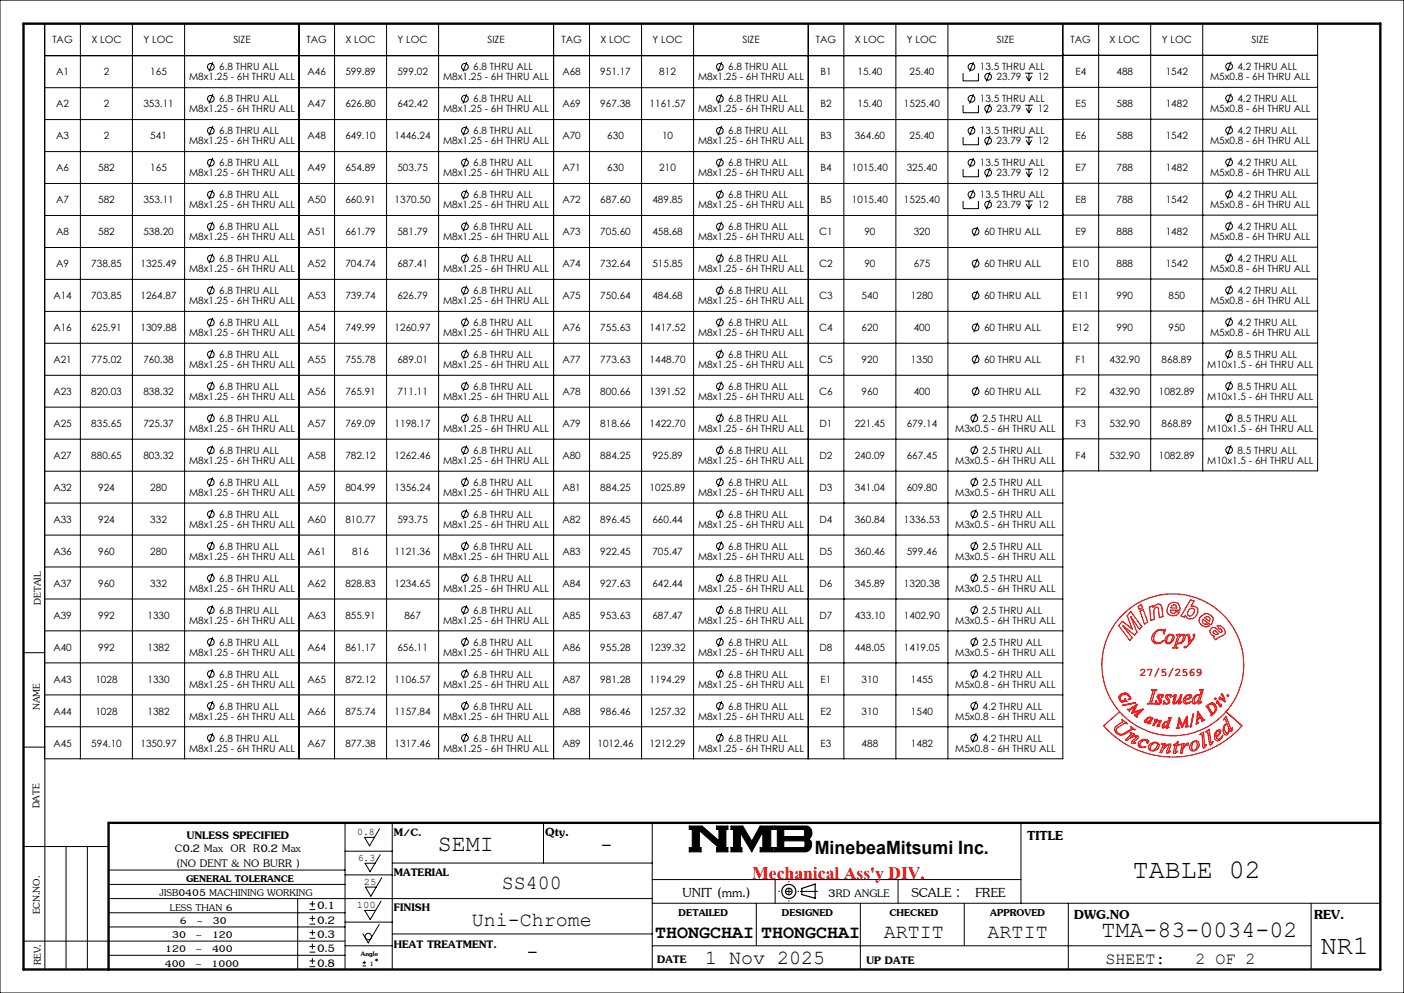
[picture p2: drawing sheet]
<svg xmlns="http://www.w3.org/2000/svg" width="297mm" height="210mm" viewBox="0 0 297 210" stroke-linecap="round" stroke-linejoin="round" font-family="sans-serif">
<g fill="none" stroke="#000" stroke-width=".21">
<path d="M0 0h297v210h-297zM9.4 11.8h215.4M9.4 18.5h215.4M9.5 5v200M17 5v155.5M28 5v155.5M39.1 5v155.5M45 13.1l-.8 2M45 19.9l-.8 2M63.2 5v155.5M63.3 5v155.5M70.8 5v155.5"/>
<path d="M81.8 5v155.5M92.8 5v155.5M98.7 13.1l-.8 2M98.7 19.9l-.8 2M117.1 5v155.5M124.7 5v155.5M135.7 5v155.5M146.7 5v155.5M152.7 13.1l-.8 2M152.7 19.9l-.8 2M170.9 5v155.5M171 5v155.5"/>
<path d="M178.5 5v155.5M189.5 5v155.5M200.5 5v155.5M203.7 15.5v1.6h3.3v-1.6M205.9 13.1l-.8 2M205.9 19.9l-.8 2M209.4 15.2l-.8 2M216.9 15.5h1.6M217.1 16.1l.6 1M217.7 15.5v1.6M218.3 16.1l-.6 1M224.8 5h-215.4v155.5h215.4v-155.5h53.9v94.6h-53.9"/>
<path d="M224.8 11.7h53.9M224.8 18.5h53.9M232.4 5v94.6M243.4 5v94.6M254.4 5v94.6M260.4 13l-.8 2.1M260.4 19.8l-.8 2M9.4 25.3h215.4M9.4 32.1h215.4M9.4 38.8h215.4M45 26.6l-.8 2M45 33.4l-.8 2"/>
<path d="M98.7 26.6l-.8 2M98.7 33.4l-.8 2M152.7 26.6l-.8 2M152.7 33.4l-.8 2M203.7 22.3v1.5h3.3v-1.5M203.7 29v1.6h3.3v-1.6M203.7 35.8v1.6h3.3v-1.6M205.9 26.6l-.8 2M205.9 33.4l-.8 2M209.4 22l-.8 2M209.4 28.7l-.8 2.1M209.4 35.5l-.8 2"/>
<path d="M216.9 22.3h1.6M216.9 29h1.6M216.9 35.8h1.6M217.1 22.9l.6 .9M217.1 29.7l.6 .9M217.1 36.4l.6 1M217.7 22.3v1.5M217.7 29v1.6M217.7 35.8v1.6M218.3 22.9l-.6 .9M218.3 29.7l-.6 .9M218.3 36.4l-.6 1"/>
<path d="M224.8 25.2h53.9M224.8 32h53.9M224.8 38.8h53.9M260.4 26.6l-.8 2M260.4 33.3l-.8 2M9.4 45.6h215.4M9.4 52.3h215.4M9.4 59.1h215.4M45 40.1l-.8 2M45 46.9l-.8 2M45 53.6l-.8 2.1M98.7 40.1l-.8 2"/>
<path d="M98.7 46.9l-.8 2M98.7 53.6l-.8 2.1M152.7 40.1l-.8 2M152.7 46.9l-.8 2M152.7 53.6l-.8 2.1M203.7 42.5v1.6h3.3v-1.6M205.9 40.1l-.8 2M206.8 48l-.8 2M206.8 54.7l-.8 2.1M209.4 42.3l-.8 2M216.9 42.5h1.6M217.1 43.2l.6 .9"/>
<path d="M217.7 42.5v1.6M218.3 43.2l-.6 .9M224.8 45.5h53.9M224.8 52.3h53.9M224.8 59h53.9M260.4 40.1l-.8 2M260.4 46.8l-.8 2.1M260.4 53.6l-.8 2M9.4 65.9h215.4M9.4 72.6h215.4M9.4 79.4h215.4M45 60.4l-.8 2"/>
<path d="M45 67.2l-.8 2M45 73.9l-.8 2M98.7 60.4l-.8 2M98.7 67.2l-.8 2M98.7 73.9l-.8 2M152.7 60.4l-.8 2M152.7 67.2l-.8 2M152.7 73.9l-.8 2M206.8 61.5l-.8 2M206.8 68.3l-.8 2M206.8 75l-.8 2M224.8 65.8h53.9"/>
<path d="M224.8 72.6h53.9M224.8 79.3h53.9M260.4 60.4l-.8 2M260.4 67.1l-.8 2M260.4 73.9l-.8 2M9.4 86.1h215.4M9.4 92.9h215.4M9.4 99.7h215.4M45 80.7l-.8 2M45 87.4l-.8 2.1M45 94.2l-.8 2M98.7 80.7l-.8 2"/>
<path d="M98.7 87.4l-.8 2.1M98.7 94.2l-.8 2M152.7 80.7l-.8 2M152.7 87.4l-.8 2.1M152.7 94.2l-.8 2M206.5 87.4l-.8 2.1M206.5 94.2l-.8 2M206.8 81.8l-.8 2M224.8 86.1h53.9M224.8 92.8h53.9M260.4 80.6l-.8 2M260.4 87.4l-.8 2"/>
<path d="M260.4 94.1l-.8 2.1M9.4 106.4h215.4M9.4 113.2h215.4M9.4 119.9h215.4M45 101l-.8 2M45 107.7l-.8 2M45 114.5l-.8 2M98.7 101l-.8 2M98.7 107.7l-.8 2M98.7 114.5l-.8 2M152.7 101l-.8 2M152.7 107.7l-.8 2"/>
<path d="M152.7 114.5l-.8 2M206.5 101l-.8 2M206.5 107.7l-.8 2M206.5 114.5l-.8 2M5 138h4.5M9.4 126.7h215.4M9.4 133.4h215.4M45 121.2l-.8 2.1M45 128l-.8 2M45 134.8l-.8 2M98.7 121.2l-.8 2.1M98.7 128l-.8 2"/>
<path d="M98.7 134.8l-.8 2M152.7 121.2l-.8 2.1M152.7 128l-.8 2M152.7 134.8l-.8 2M206.5 121.2l-.8 2.1M206.5 128l-.8 2M206.5 134.8l-.8 2M5 158h4.5M9.4 140.2h215.4M9.4 147h215.4M9.4 153.7h215.4M45 141.5l-.8 2"/>
<path d="M45 148.3l-.8 2M45 155l-.8 2M98.7 141.5l-.8 2M98.7 148.3l-.8 2M98.7 155l-.8 2M152.7 141.5l-.8 2M152.7 148.3l-.8 2M152.7 155l-.8 2M206.5 141.5l-.8 2M206.5 148.3l-.8 2M206.5 155l-.8 2M5 179h18"/>
<path d="M14 179v26M18.5 179v26M73 174v31M80.3 175.3l-2.1 3.6-1.1-1.8h2.1M83 174v31M115 174v8.5M138 174v31M145.8 174.7h2.7l3.6 3.1v-2.4h-.5v-.7h2.4v.7h-.4v3.8h.4v1h-2.4v-.9h.4l-4-3.6v3.6h.3v.9h-2.5v-.9h.6v-3.9h-.6zM154.6 174.7h2.5l1.9 3.2 1.8-3.2h2.7v.7h-.4v3.8h.4v1h-2.7v-1h.6v-3.3l-2.4 4.3-2.4-4.1v3.2h.4v.9h-2.4v-1h.6v-3.8h-.6zM163.8 174.7h6.6a1.46 1.46 0 0 1 1.3 1.2 1.46 1.46 0 0 1-.7 1.5 1.47 1.47 0 0 1 .7 1.5 1.47 1.47 0 0 1-1.1 1.2l-6.8 .1v-1h.6v-3.8h-.6zM165.8 175.4h4.1l.3 .3v1l-.3 .2h-4.1zM165.8 177.8l4.3 .1 .2 .2v.9l-.3 .2h-4.2z"/>
<path d="M216 174v17M5 199h68M22.9 184h50.1M23 190h115M23 196h50M23 193h50M23 187h50M63 190v15M65.5 192.4h1.2M65.5 191.2h1.2M65.5 195.4h1.2M65.5 194.2h1.2"/>
<path d="M65.5 198.4h1.2M65.5 197.2h1.2M66.1 190.6v1.2M66.1 193.6v1.2M66.1 196.6v1.2M66.1 199.6v1.2M73 195h10M73 185h10M73 180h10M80.2 195.5l-2.3 3.9-1.1-1.9M80.4 180.8l-2.1 3.6-1.1-1.8h2.1M80.6 190.6l-2.3 3.9-1.1-2h2.2"/>
<path d="M80.8 185.6l-2.3 3.9-1.2-1.9h2.3M83 197.5h55M83 182.5h55M138 186h78M138 191h154M160 191v9M164 186v5M182 191v14M190 186v5M204 191v9M226 191v14M277.4 191v14"/>
<path d="M23 202h50M65.5 201.4h1.2M65.5 200.2h1.2M65.5 204.4h1.2M65.5 203.2h1.2M66.1 202.6v1.2M73 200h10M76.7 204.3h.7M76.7 203.6h.7M77 203.2v.7M138 200h139.4"/>
<circle cx="44.6" cy="14.1" r=".71"/>
<circle cx="98.4" cy="14.1" r=".71"/>
<circle cx="152.3" cy="14.1" r=".71"/>
<circle cx="205.5" cy="14.1" r=".7"/>
<circle cx="209" cy="16.3" r=".71"/>
<circle cx="260" cy="14.1" r=".71"/>
<circle cx="44.6" cy="27.6" r=".71"/>
<circle cx="44.6" cy="20.9" r=".71"/>
<circle cx="44.6" cy="34.4" r=".71"/>
<circle cx="98.4" cy="27.6" r=".71"/>
<circle cx="98.4" cy="20.9" r=".71"/>
<circle cx="98.4" cy="34.4" r=".71"/>
<circle cx="152.3" cy="27.6" r=".71"/>
<circle cx="152.3" cy="20.9" r=".71"/>
<circle cx="152.3" cy="34.4" r=".71"/>
<circle cx="205.5" cy="27.6" r=".7"/>
<circle cx="205.5" cy="20.9" r=".7"/>
<circle cx="205.5" cy="34.4" r=".7"/>
<circle cx="209" cy="29.8" r=".71"/>
<circle cx="209" cy="23" r=".71"/>
<circle cx="209" cy="36.5" r=".71"/>
<circle cx="260" cy="34.3" r=".71"/>
<circle cx="260" cy="27.6" r=".71"/>
<circle cx="260" cy="20.8" r=".7"/>
<circle cx="44.6" cy="41.2" r=".71"/>
<circle cx="44.6" cy="54.7" r=".71"/>
<circle cx="44.6" cy="47.9" r=".71"/>
<circle cx="98.4" cy="41.2" r=".71"/>
<circle cx="98.4" cy="54.7" r=".71"/>
<circle cx="98.4" cy="47.9" r=".71"/>
<circle cx="152.3" cy="41.2" r=".71"/>
<circle cx="152.3" cy="54.7" r=".71"/>
<circle cx="152.3" cy="47.9" r=".71"/>
<circle cx="205.5" cy="41.1" r=".7"/>
<circle cx="206.4" cy="55.7" r=".71"/>
<circle cx="206.4" cy="49" r=".71"/>
<circle cx="209" cy="43.3" r=".71"/>
<circle cx="260" cy="54.6" r=".71"/>
<circle cx="260" cy="47.9" r=".71"/>
<circle cx="260" cy="41.1" r=".71"/>
<circle cx="44.6" cy="68.2" r=".71"/>
<circle cx="44.6" cy="61.4" r=".71"/>
<circle cx="44.6" cy="75" r=".71"/>
<circle cx="98.4" cy="61.4" r=".71"/>
<circle cx="98.4" cy="68.2" r=".71"/>
<circle cx="98.4" cy="75" r=".71"/>
<circle cx="152.3" cy="68.2" r=".71"/>
<circle cx="152.3" cy="61.4" r=".71"/>
<circle cx="152.3" cy="75" r=".71"/>
<circle cx="206.4" cy="69.2" r=".71"/>
<circle cx="206.4" cy="62.5" r=".71"/>
<circle cx="206.4" cy="76" r=".71"/>
<circle cx="260" cy="74.9" r=".71"/>
<circle cx="260" cy="61.4" r=".71"/>
<circle cx="260" cy="68.1" r=".71"/>
<circle cx="44.6" cy="88.5" r=".71"/>
<circle cx="44.6" cy="81.7" r=".71"/>
<circle cx="44.6" cy="95.2" r=".71"/>
<circle cx="98.4" cy="81.7" r=".71"/>
<circle cx="98.4" cy="88.5" r=".71"/>
<circle cx="98.4" cy="95.2" r=".71"/>
<circle cx="152.3" cy="81.7" r=".71"/>
<circle cx="152.3" cy="88.5" r=".71"/>
<circle cx="152.3" cy="95.2" r=".71"/>
<circle cx="206.1" cy="88.5" r=".71"/>
<circle cx="206.1" cy="95.2" r=".71"/>
<circle cx="206.4" cy="82.8" r=".71"/>
<circle cx="260" cy="88.4" r=".71"/>
<circle cx="260" cy="95.2" r=".71"/>
<circle cx="260" cy="81.7" r=".71"/>
<circle cx="44.6" cy="115.5" r=".71"/>
<circle cx="44.6" cy="108.8" r=".71"/>
<circle cx="44.6" cy="102" r=".71"/>
<circle cx="98.4" cy="115.5" r=".71"/>
<circle cx="98.4" cy="102" r=".71"/>
<circle cx="98.4" cy="108.8" r=".71"/>
<circle cx="152.3" cy="115.5" r=".71"/>
<circle cx="152.3" cy="102" r=".71"/>
<circle cx="152.3" cy="108.8" r=".71"/>
<circle cx="206.1" cy="115.5" r=".71"/>
<circle cx="206.1" cy="108.8" r=".71"/>
<circle cx="206.1" cy="102" r=".71"/>
<circle cx="44.6" cy="129" r=".71"/>
<circle cx="44.6" cy="122.3" r=".71"/>
<circle cx="44.6" cy="135.8" r=".71"/>
<circle cx="98.4" cy="122.3" r=".71"/>
<circle cx="98.4" cy="129" r=".71"/>
<circle cx="98.4" cy="135.8" r=".71"/>
<circle cx="152.3" cy="129" r=".71"/>
<circle cx="152.3" cy="122.3" r=".71"/>
<circle cx="152.3" cy="135.8" r=".71"/>
<circle cx="206.1" cy="122.3" r=".71"/>
<circle cx="206.1" cy="129" r=".71"/>
<circle cx="206.1" cy="135.8" r=".71"/>
<circle cx="44.6" cy="149.3" r=".71"/>
<circle cx="44.6" cy="156.1" r=".71"/>
<circle cx="44.6" cy="142.5" r=".71"/>
<circle cx="98.4" cy="149.3" r=".71"/>
<circle cx="98.4" cy="156.1" r=".71"/>
<circle cx="98.4" cy="142.5" r=".71"/>
<circle cx="152.3" cy="149.3" r=".71"/>
<circle cx="152.3" cy="156.1" r=".71"/>
<circle cx="152.3" cy="142.5" r=".71"/>
<circle cx="206.1" cy="149.3" r=".71"/>
<circle cx="206.1" cy="156.1" r=".71"/>
<circle cx="206.1" cy="142.5" r=".71"/>
<circle cx="77.9" cy="198.1" r=".68"/>
<circle cx="79.7" cy="203" r=".17"/>
</g>
<g fill="none" stroke="#000" stroke-width=".25">
<path d="M169.6 187.9l2.8-.9v3l-2.8-.8z"/>
<circle cx="166.9" cy="188.5" r=".7"/>
<circle cx="166.9" cy="188.5" r="1.48"/>
</g>
<g fill="none" stroke="#f00" stroke-width=".25">
<path d="M239.2 129.4l2.3 3.1-.4 .6-1.9-2.7 1.3 3.3-.5 .6-2.5-2 2 2.6-.5 .6-2.4-3.2 .9-.9 2 1.7-1.1-2.9zM240.8 128.3l.6-.5 .3 .7-.7 .4zM241.2 129.3l.6-.4 1 2.7-.7 .4zM243.2 128.4l.7-.3v.4l.3-.4 .6-.3 .5-.1a2.84 2.84 0 0 1 .7 2.7l-.7 .2-.2-1.6a.45 .45 0 0 0-.1-.5 .45 .45 0 0 0-.5-.1l-.4 .7 .1 1.9-.7 .2zM243.8 134.2a1.91 1.91 0 0 1 2.3-1l.4-.1-.3 .9a.79 .79 0 0 0-.4-.8 .79 .79 0 0 0-1 .2 1.51 1.51 0 0 0-.2 2.5 1.51 1.51 0 0 0 1.6-.5l-.5 .5-.8 .3a1.19 1.19 0 0 1-1.3-1.2zM246.5 133.1h.1M246.8 134.5a.86 .86 0 0 1 .9-.4 .86 .86 0 0 1 .7 .7l-.2 .6-.5 .6-.6 .2-.4-.2a1.07 1.07 0 0 1 .1-1.5zM247.2 127.9l.6-.4 .7-.2 .7 .3 .4 .9v.5h-2l.1 .5 .5 .2h.3l.3-.3 .7 .1-.5 .5-.9 .3-.8-.3-.4-.4-.1-.6zM247.3 134.4l.4-.2 .3 .2a1.36 1.36 0 0 1-.8 1.6l-.4-.1a1.64 1.64 0 0 1 .5-1.5zM247.9 128.2l.5-.3 .3 .1 .2 .6h-1.2zM248.8 134.2l.8-.1-.2 .5 .9-.5a.49 .49 0 0 1 .4 .6 1.31 1.31 0 0 1-1.7 1.4l-.2 .7 .3 .2h-1l.4-.3 .6-2.2v-.2zM249.7 134.4l.4-.1a.6 .6 0 0 1 .2 .8l-.4 .6-.5 .3-.3-.1z"/>
<path d="M250.9 134.3l.6-.2 .3 1.7 .6-.9a.36 .36 0 0 0 0-.6l.2-.2 .1 .1a4.8 4.8 0 0 1-2.1 2.8h-.1v-.3h.2l.2 .1 .6-.6-.2-1.7zM251.5 128.9l.8-.3 .4 .3v.5l-.8 .9h-.4l-.3-.3v-.5zM251.8 126.9l.8 .2-.7 1.1h.9l.6 .5v.9l-.6 1-.6 .3h-.7l-.5-.3-.2-.5-.3 .4-.7-.2zM253.9 130.5l.9-.7h.7l.7 .3 .5 .7-.3 1-.3 .3-1.6-1.1-.2 .4 .2 .5 .3 .1 .5-.1 .5 .5-.7 .2-.9-.3-.5-.7-.1-.6zM254.5 131h.1M254.8 130.7l.4-.3 .6 .1 .2 .3-.1 .5zM256.2 132.9a1.1 1.1 0 0 1 1.7 .6l.3 .3 .4-.3-.4-.5h-.3l-.4-.7 .7 .1 .7 .5 .3 .7a.97 .97 0 0 1-.9 1l-.9 .4-.3 .3-.5-.6 .3-.2-.4-.1-.4-.4-.2-.5zM256.7 133.4l.5 .1 .6 .5-.6 .2-.5-.3-.1-.2zM236.9 150.5a15 15 0 0 1 .8-20.7 15 15 0 0 1 20.8 0 15 15 0 0 1 .9 20.7M236.9 150.5l-3.4 3a19.5 19.5 0 0 0 29.2 0l-3.3-3M236.9 150.5a15 15 0 0 0 22.5 0M237.2 146.7l.9-.2a1.6 1.6 0 0 1 1.2 1.3l-.6 .2 .3-.4-.2-.4-.6-.4-.9 .2-.3 .4v.7l.3 .2 .7-.3v-.2l.4 .5h-.3l-.7 .2-.6-.5-.2-.7z"/>
<path d="M237.3 152.2l1.2 .8h-.7l-1.1 .7a.81 .81 0 0 0-.6 .8 .81 .81 0 0 0 .7 .7 3 3 0 0 0 2.3-.9l.3-.3-.1-.3 .8 .6-.5-.1-1.3 .8a1.49 1.49 0 0 1-1.5 .4 1.49 1.49 0 0 1-1-1.2l.3-.6 1.4-1zM237.4 149.1l2.7-.5 .1 .1zM238.5 150h.4l1.6-1.1-.7 1.7 2.1-.6-1.5 1.4 .1 .3-.5-.4 1.2-1-1.7 .6 .5-1.5-1.1 .8v.2zM239.1 154.9l.8 .3-.7 .7 .3-.1a1.25 1.25 0 0 1 1.3-.1l-.1 .5-1 .8 .6 .1-.4 .2-.6-.1v-.2l1.2-1.2a2.04 2.04 0 0 0-2.1 .8l-.3-.2 1.3-1.2zM240.9 156.9l.3-.2a1.3 1.3 0 0 1 1.8 .1v.2l-.4 .2-.1-.3 .3-.2-.1-.1a1.2 1.2 0 0 0-1.6 1l.4 .4 .9-.1v.1l-1.2 .1-.4-.3-.1-.6zM242.1 152.4l.6-.6 .4-.1 .8 .2-.7 .9v.1l.3 .1-.3 .1-.4-.1 .3-.4-.9 .2-.1-.2zM242.9 152l.2-.2 .4 .1a.9 .9 0 0 1-1.1 .7zM243.3 157.4l.3-.2a.96 .96 0 0 1 1-.2 .96 .96 0 0 1 .6 .8 1.4 1.4 0 0 1-1.7 1l-.4-.2-.2-.6zM243.6 145.9h1.1l-.4 .2-.6 2.2-.1 .4 .4 .1-1.3 .1 .5-.2 .6-2.2 .1-.4zM243.7 157.4l.5-.3h.3l.4 .2a1.43 1.43 0 0 1-1.3 1.4l-.3-.2v-.3zM244.2 152.3l.6-.2-.3 .6 1.1-.4v.2l-.5 1 .3-.1a.36 .36 0 0 1-.6 .2l.6-1.1a1.36 1.36 0 0 0-1.3 .9h-.3l.7-1.1zM244.4 148.9h.1"/>
<path d="M245 147l1-.1-.1 .6-.1-.3-.4-.2-.3 .2 .6 1.1a.91 .91 0 0 1-1.2 .5v-.6l.1 .4 .4 .2 .4-.2v-.3l-.6-.8zM245.7 157.3h.9l-.4 .9 .2-.2a1.19 1.19 0 0 1 1.2-.6v.4l-.4 1.3 .4-.3-.7 .5-.2-.2 .6-1.5a2.01 2.01 0 0 0-1.6 1.6l-.3-.1 .6-1.6zM246.5 152.7l.3-.1 .2 .1a.84 .84 0 0 1-.9 1zM246.8 148.8l-.4-.2-.2-.4-.1 .7 .1-.1a.96 .96 0 0 0 1.3-.5l-.7-1.1 .4-.2 .3 .2 .1 .3 .2-.6h-.3a.61 .61 0 0 0-.7 .1 .61 .61 0 0 0-.2 .6l.6 .8-.1 .2-.3 .2M247.1 153.8h.1M247.2 151.8l.6-.1-.7 2 .2 .1-.5 .2v-.5l-.3 .3-.6 .1-.1-.3 .3-.7 .4-.3 .5-.1 .2 .1 .2-.6zM248.3 157.5l.5-.3 .3-.4h.1l-.1 .6h.3v.1h-.4l-.4 1.6 .1 .1 .4-.3-.6 .5-.3-.2 .4-1.7-.4 .1zM249.4 147.8l-.2 .9 .2 .2 .6-.5-.4 .2 .4-1.7h-.3a2.09 2.09 0 0 1-1.2 1.7l.2-1.7h-.2l-.5 .4 .4-.2v.4a1.36 1.36 0 0 0-.2 1.4 1.28 1.28 0 0 0 1.3-1.1M249.5 151.8l.6 1.6 1-1.9 .1 2 .3 .2-.7 .1 .1-.3v-1.3l-.8 1.7-.7-1.4-.1 1.3 .1 .2-.6 .1 .3-.4 .3-1.9M249.6 157.4l.9-.2-.3 1.1a1.36 1.36 0 0 1 1.2-1.1l-.1 .4-.3-.1-.5 .5-.5 1.2-.3 .1 .3-1.8zM250.7 147.3a.82 .82 0 0 1 1.4-.1 1.5 1.5 0 0 1-1.5 .9l.2 .4 .3 .2 .9-.3-.4 .3-.7 .2-.4-.1a1.1 1.1 0 0 1 .2-1.5zM251 147.3l.6-.3 .2 .2a1.25 1.25 0 0 1-1.1 .7z"/>
<path d="M252.1 157a.86 .86 0 0 1 1.5 .2 1.39 1.39 0 0 1-1.5 1.6l-.4-.4a1.51 1.51 0 0 1 .4-1.4zM252.3 151.1l.2-.1-.5 2.7-.2 .1zM252.4 157l.3-.2 .4 .1a1.37 1.37 0 0 1-.5 1.8l-.3-.1a1.51 1.51 0 0 1 .1-1.6zM253.1 147.1l.4-.1 .2 .1a1.43 1.43 0 0 1-1 1.6 .91 .91 0 0 1 .1-1.2zM253.3 150.5l1.3 1.6 .2 .2-.5 .2-.3-.6-.6 .2-.1 .6 .2 .2-.5 .3zM253.4 151l.5 .7-.5 .2zM253.8 145.9l.7-.1-.7 2.9 .4-.3-.2 .3-.6 .2 .1-.7-.3 .4-.8 .3a1.36 1.36 0 0 1 1.2-2l.2 .2 .3-1zM253.9 155.3l.7-.4 .2 2.9h.2l.2-.3-.5 .7h-.1l-.2-.3-.1-2.6zM255.1 154.8l.7-.5 .5 2.9 .3-.4-.4 .7h-.3l-.5-2.7zM255.1 149.4l1.3-.8 .6 .3 .4 .8a1.88 1.88 0 0 1-1.2 1.6v-.3l-.8-1.5zM255.7 149.1l.7-.2 .4 .2 .3 .9-.2 .6-.4 .3-.9-1.5zM257 147.6h.2v.3h-.2z"/>
<path d="M257.3 154.7l.6-.4 .3 .1a1.63 1.63 0 0 1-.9 1.6l.4 .3 .4-.1 .5-.7a1.27 1.27 0 0 1-1 1.2 1.11 1.11 0 0 1-.5-1.7zM257.4 148.5v.3l.1-.7 .7 1 .1-.2h.1l-.2 .6-.7-1M257.4 148.5h.1M257.6 154.5l.3 .1a1.22 1.22 0 0 1-.7 1.2 1.27 1.27 0 0 1 .4-1.3zM258.4 146.7l.4 .5 .4 1.2-1.1-.6-.1 .2v-.6l1 .6a1.15 1.15 0 0 0-.6-1zM259.2 153.3l.3-.1a1.38 1.38 0 0 1 .2 1.8l-.2 .1a1.43 1.43 0 0 1-.3-1.8zM259.4 151.5l1.1 2.8 .2-.5v.4l-.3 .5-.4-.7v.6l-.3 .8a.52 .52 0 0 1-.7-.2 1.39 1.39 0 0 1 .6-2.1l-.3-.7a.24 .24 0 0 0-.2-.4 .24 .24 0 0 0-.3 .3zM259.6 147h.2l.1 .2-.2 .1z"/>
</g>
<path d="M164.6 188.5h4.4M166.9 186.3v4.4" fill="none" stroke="#000" stroke-width=".21" stroke-dasharray="15.2 1.3 1.3 1.3" stroke-dashoffset="15" stroke-linecap="butt"/>
<path d="M169.2 188.5h3.8" fill="none" stroke="#000" stroke-width=".21" stroke-dasharray="15.2 1.3 1.3 1.3" stroke-linecap="butt"/>
<path d="M5 5h287v200h-287zM292 174h-269v31" fill="none" stroke="#000" stroke-width=".5"/>
<path d="M145.8 174.7v.7h.6v3.9h-.6v.9h2.5v-.9h-.3v-3.6l4 3.6h-.4v.9h2.4v-1h-.4v-3.8h.4v-.7h-2.4v.7h.5v2.4l-3.6-3.1zM154.6 174.7v.7h.6v3.8h-.6v1h2.4v-.9h-.4v-3.2l2.4 4.1 2.4-4.3v3.3h-.6v1h2.7v-1h-.4v-3.8h.4v-.7h-2.7l-1.8 3.2-1.9-3.2zM165.8 177.8h4.2l.3 .3v.9l-.3 .2h-4.2zM163.8 174.7v.7h.6v3.8h-.6v1l7-.1 .6-.6 .3-.9-.2-.8-.5-.4a1.47 1.47 0 0 0 .7-1.5 1.47 1.47 0 0 0-1.3-1.2zM165.8 175.4h4.1l.3 .3v1l-.3 .2h-4.1z" fill-rule="evenodd" fill="#000"/>
<text font-size="5.6" fill="#f00" x="159.1" y="185.9">Mechanical Ass'y DIV.</text>
<g font-size="5.6">
<text x="239.6" y="185.7">TABLE 02</text>
<text x="279.4" y="201.8">NR1</text>
</g>
<g font-size="4.9">
<text x="92.6" y="180">SEMI</text>
<text x="233" y="198.2">TMA-83-0034-02</text>
</g>
<g font-size="4.2">
<text x="127.1" y="180">-</text>
<text x="217.3" y="177.6">TITLE</text>
<text x="106.2" y="188">SS400</text>
<text x="144.4" y="189.8">UNIT (mm.)</text>
<text x="192.8" y="189.8">SCALE :</text>
<text x="206.3" y="189.8">FREE</text>
<text x="99.8" y="195.9">Uni-Chrome</text>
<text x="227.2" y="194.4">DWG.NO</text>
<text x="278" y="194.3">REV.</text>
<text x="111.4" y="202.5">-</text>
<text x="149.2" y="203.9">1 Nov 2025</text>
<text x="187" y="198.4">ARTIT</text>
<text x="208.9" y="198.4">ARTIT</text>
</g>
<g font-size="3.9">
<text x="115.3" y="176.8">Qty.</text>
<text x="172.4" y="180.6">MinebeaMitsumi Inc.</text>
<text x="138.6" y="198.3">THONGCHAI</text>
<text x="161" y="198.3">THONGCHAI</text>
</g>
<g font-size="3.5">
<text x="39.5" y="177.3">UNLESS SPECIFIED</text>
<text x="83.3" y="176.7">M/C.</text>
<text x="37" y="180.2">C0.2 Max OR R0.2 Max</text>
<text x="37.2" y="183.3">(NO DENT &amp; NO BURR )</text>
<text x="83.3" y="185.2">MATERIAL</text>
<text x="175.2" y="189.7">3RD ANGLE</text>
<text x="67.1" y="192.3">0.1</text>
<text x="67.1" y="195.4">0.2</text>
<text x="83.3" y="192.6">FINISH</text>
<text x="67.1" y="198.4">0.3</text>
<text x="67.1" y="201.3">0.5</text>
<text x="83.3" y="200.5">HEAT TREATMENT.</text>
<text x="139" y="203.7">DATE</text>
<text x="183.3" y="203.9">UP DATE</text>
<text x="233.9" y="203.8">SHEET:</text>
<text x="252.9" y="203.8">2 OF 2</text>
<text x="67.1" y="204.4">0.8</text>
</g>
<g font-size="3.2">
<text x="8.6" y="127.9" transform="rotate(-90 8.6 127.9)">DETAIL</text>
<text x="8.4" y="150.2" transform="rotate(-90 8.4 150.2)">NAME</text>
<text x="8.4" y="171" transform="rotate(-90 8.4 171)">DATE</text>
<text x="33.8" y="189.5">JISB0405 MACHINING WORKING</text>
<text x="39.4" y="186.6">GENERAL TOLERANCE</text>
<text x="8.4" y="193.4" transform="rotate(-90 8.4 193.4)">ECN.NO.</text>
<text x="35.9" y="192.7">LESS THAN 6</text>
<text x="38.1" y="195.3">6 ~ 30</text>
<text x="143.6" y="193.7">DETAILED</text>
<text x="165.4" y="193.7">DESIGNED</text>
<text x="188.2" y="193.7">CHECKED</text>
<text x="209.5" y="193.7">APPROVED</text>
<text x="35" y="201.3">120 ~ 400</text>
<text x="36.4" y="198.3">30 ~ 120</text>
<text x="8.7" y="204.1" transform="rotate(-90 8.7 204.1)">REV.</text>
<text x="34.9" y="204.5">400 ~ 1000</text>
</g>
<text font-size="2.5" fill="#f00" x="241.1" y="143">27/5/2569</text>
<g font-size="2.1">
<text x="11.1" y="9.2">TAG</text>
<text x="19.3" y="9.2">X LOC</text>
<text x="30.4" y="9.2">Y LOC</text>
<text x="49.4" y="9.2">SIZE</text>
<text x="64.8" y="9.2">TAG</text>
<text x="73.1" y="9.2">X LOC</text>
<text x="84.1" y="9.2">Y LOC</text>
<text x="103.1" y="9.2">SIZE</text>
<text x="118.8" y="9.2">TAG</text>
<text x="127" y="9.2">X LOC</text>
<text x="138" y="9.2">Y LOC</text>
<text x="157" y="9.2">SIZE</text>
<text x="172.6" y="9.2">TAG</text>
<text x="180.8" y="9.2">X LOC</text>
<text x="191.9" y="9.2">Y LOC</text>
<text x="210.9" y="9.2">SIZE</text>
<text x="226.5" y="9.1">TAG</text>
<text x="234.7" y="9.1">X LOC</text>
<text x="245.8" y="9.1">Y LOC</text>
<text x="264.8" y="9.1">SIZE</text>
<text x="11.9" y="15.9">A1</text>
<text x="22" y="15.9">2</text>
<text x="31.8" y="15.9">165</text>
<text x="40" y="17">M8x1.25 - 6H THRU ALL</text>
<text x="46.4" y="14.9">6.8 THRU ALL</text>
<text x="65" y="15.9">A46</text>
<text x="73.1" y="15.9">599.89</text>
<text x="84.1" y="15.9">599.02</text>
<text x="93.7" y="17">M8x1.25 - 6H THRU ALL</text>
<text x="100.1" y="14.9">6.8 THRU ALL</text>
<text x="119" y="15.9">A68</text>
<text x="127" y="15.9">951.17</text>
<text x="139.5" y="15.9">812</text>
<text x="147.7" y="17">M8x1.25 - 6H THRU ALL</text>
<text x="154.1" y="14.9">6.8 THRU ALL</text>
<text x="173.5" y="15.9">B1</text>
<text x="181.4" y="15.9">15.40</text>
<text x="192.4" y="15.9">25.40</text>
<text x="207.3" y="14.9">13.5 THRU ALL</text>
<text x="210.8" y="17">23.79</text>
<text x="219.5" y="17">12</text>
<text x="227.5" y="15.9">E4</text>
<text x="236.2" y="15.9">488</text>
<text x="246.6" y="15.9">1542</text>
<text x="256" y="16.9">M5x0.8 - 6H THRU ALL</text>
<text x="261.8" y="14.8">4.2 THRU ALL</text>
<text x="11.9" y="22.7">A2</text>
<text x="22" y="22.7">2</text>
<text x="30.3" y="22.7">353.11</text>
<text x="40" y="23.8">M8x1.25 - 6H THRU ALL</text>
<text x="46.4" y="21.6">6.8 THRU ALL</text>
<text x="65" y="22.7">A47</text>
<text x="73.1" y="22.7">626.80</text>
<text x="84.1" y="22.7">642.42</text>
<text x="93.7" y="23.8">M8x1.25 - 6H THRU ALL</text>
<text x="100.1" y="21.6">6.8 THRU ALL</text>
<text x="119" y="22.7">A69</text>
<text x="127" y="22.7">967.38</text>
<text x="137.4" y="22.7">1161.57</text>
<text x="147.7" y="23.8">M8x1.25 - 6H THRU ALL</text>
<text x="154.1" y="21.6">6.8 THRU ALL</text>
<text x="173.5" y="22.7">B2</text>
<text x="181.4" y="22.7">15.40</text>
<text x="191.2" y="22.7">1525.40</text>
<text x="207.3" y="21.6">13.5 THRU ALL</text>
<text x="210.8" y="23.8">23.79</text>
<text x="219.5" y="23.8">12</text>
<text x="227.5" y="22.6">E5</text>
<text x="236.2" y="22.6">588</text>
<text x="246.6" y="22.6">1482</text>
<text x="256" y="23.7">M5x0.8 - 6H THRU ALL</text>
<text x="261.8" y="21.6">4.2 THRU ALL</text>
<text x="11.9" y="29.5">A3</text>
<text x="22" y="29.5">2</text>
<text x="31.8" y="29.5">541</text>
<text x="46.4" y="28.4">6.8 THRU ALL</text>
<text x="65" y="29.5">A48</text>
<text x="73.1" y="29.5">649.10</text>
<text x="83.5" y="29.5">1446.24</text>
<text x="100.1" y="28.4">6.8 THRU ALL</text>
<text x="119" y="29.5">A70</text>
<text x="128.5" y="29.5">630</text>
<text x="140.1" y="29.5">10</text>
<text x="154.1" y="28.4">6.8 THRU ALL</text>
<text x="173.5" y="29.5">B3</text>
<text x="180.8" y="29.5">364.60</text>
<text x="192.4" y="29.5">25.40</text>
<text x="207.3" y="28.4">13.5 THRU ALL</text>
<text x="227.5" y="29.4">E6</text>
<text x="236.2" y="29.4">588</text>
<text x="246.6" y="29.4">1542</text>
<text x="261.8" y="28.3">4.2 THRU ALL</text>
<text x="40" y="30.5">M8x1.25 - 6H THRU ALL</text>
<text x="46.4" y="35.2">6.8 THRU ALL</text>
<text x="93.7" y="30.5">M8x1.25 - 6H THRU ALL</text>
<text x="100.1" y="35.2">6.8 THRU ALL</text>
<text x="147.7" y="30.5">M8x1.25 - 6H THRU ALL</text>
<text x="154.1" y="35.2">6.8 THRU ALL</text>
<text x="207.3" y="35.2">13.5 THRU ALL</text>
<text x="210.8" y="30.5">23.79</text>
<text x="219.5" y="30.5">12</text>
<text x="256" y="30.5">M5x0.8 - 6H THRU ALL</text>
<text x="261.8" y="35.1">4.2 THRU ALL</text>
<text x="11.9" y="36.2">A6</text>
<text x="20.8" y="36.2">582</text>
<text x="31.8" y="36.2">165</text>
<text x="40" y="37.3">M8x1.25 - 6H THRU ALL</text>
<text x="46.4" y="41.9">6.8 THRU ALL</text>
<text x="65" y="36.2">A49</text>
<text x="73.1" y="36.2">654.89</text>
<text x="84.1" y="36.2">503.75</text>
<text x="93.7" y="37.3">M8x1.25 - 6H THRU ALL</text>
<text x="100.1" y="41.9">6.8 THRU ALL</text>
<text x="119" y="36.2">A71</text>
<text x="128.5" y="36.2">630</text>
<text x="139.5" y="36.2">210</text>
<text x="147.7" y="37.3">M8x1.25 - 6H THRU ALL</text>
<text x="154.1" y="41.9">6.8 THRU ALL</text>
<text x="173.5" y="36.2">B4</text>
<text x="180.2" y="36.2">1015.40</text>
<text x="191.8" y="36.2">325.40</text>
<text x="207.3" y="41.9">13.5 THRU ALL</text>
<text x="210.8" y="37.3">23.79</text>
<text x="219.5" y="37.3">12</text>
<text x="227.5" y="36.2">E7</text>
<text x="236.2" y="36.2">788</text>
<text x="246.6" y="36.2">1482</text>
<text x="256" y="37.2">M5x0.8 - 6H THRU ALL</text>
<text x="261.8" y="41.9">4.2 THRU ALL</text>
<text x="11.9" y="43">A7</text>
<text x="20.8" y="43">582</text>
<text x="30.3" y="43">353.11</text>
<text x="40" y="44">M8x1.25 - 6H THRU ALL</text>
<text x="65" y="43">A50</text>
<text x="73.1" y="43">660.91</text>
<text x="83.5" y="43">1370.50</text>
<text x="93.7" y="44">M8x1.25 - 6H THRU ALL</text>
<text x="119" y="43">A72</text>
<text x="127" y="43">687.60</text>
<text x="138" y="43">489.85</text>
<text x="147.7" y="44">M8x1.25 - 6H THRU ALL</text>
<text x="173.5" y="43">B5</text>
<text x="180.2" y="43">1015.40</text>
<text x="191.2" y="43">1525.40</text>
<text x="210.8" y="44">23.79</text>
<text x="219.5" y="44">12</text>
<text x="227.5" y="42.9">E8</text>
<text x="236.2" y="42.9">788</text>
<text x="246.6" y="42.9">1542</text>
<text x="256" y="44">M5x0.8 - 6H THRU ALL</text>
<text x="11.9" y="49.7">A8</text>
<text x="20.8" y="49.7">582</text>
<text x="30.3" y="49.7">538.20</text>
<text x="40" y="50.8">M8x1.25 - 6H THRU ALL</text>
<text x="46.4" y="48.7">6.8 THRU ALL</text>
<text x="65" y="49.7">A51</text>
<text x="73.1" y="49.7">661.79</text>
<text x="84.1" y="49.7">581.79</text>
<text x="93.7" y="50.8">M8x1.25 - 6H THRU ALL</text>
<text x="100.1" y="48.7">6.8 THRU ALL</text>
<text x="119" y="49.7">A73</text>
<text x="127" y="49.7">705.60</text>
<text x="138" y="49.7">458.68</text>
<text x="147.7" y="50.8">M8x1.25 - 6H THRU ALL</text>
<text x="154.1" y="48.7">6.8 THRU ALL</text>
<text x="173.3" y="49.7">C1</text>
<text x="182.9" y="49.7">90</text>
<text x="193.3" y="49.7">320</text>
<text x="208.2" y="49.7">60 THRU ALL</text>
<text x="227.5" y="49.7">E9</text>
<text x="236.2" y="49.7">888</text>
<text x="246.6" y="49.7">1482</text>
<text x="256" y="50.7">M5x0.8 - 6H THRU ALL</text>
<text x="261.8" y="48.6">4.2 THRU ALL</text>
<text x="11.9" y="56.5">A9</text>
<text x="19.3" y="56.5">738.85</text>
<text x="29.7" y="56.5">1325.49</text>
<text x="40" y="57.6">M8x1.25 - 6H THRU ALL</text>
<text x="46.4" y="55.4">6.8 THRU ALL</text>
<text x="65" y="56.5">A52</text>
<text x="73.1" y="56.5">704.74</text>
<text x="84.1" y="56.5">687.41</text>
<text x="93.7" y="57.6">M8x1.25 - 6H THRU ALL</text>
<text x="100.1" y="55.4">6.8 THRU ALL</text>
<text x="119" y="56.5">A74</text>
<text x="127" y="56.5">732.64</text>
<text x="138" y="56.5">515.85</text>
<text x="147.7" y="57.6">M8x1.25 - 6H THRU ALL</text>
<text x="154.1" y="55.4">6.8 THRU ALL</text>
<text x="173.3" y="56.5">C2</text>
<text x="182.9" y="56.5">90</text>
<text x="193.3" y="56.5">675</text>
<text x="208.2" y="56.5">60 THRU ALL</text>
<text x="226.9" y="56.4">E10</text>
<text x="236.2" y="56.4">888</text>
<text x="246.6" y="56.4">1542</text>
<text x="256" y="57.5">M5x0.8 - 6H THRU ALL</text>
<text x="261.8" y="55.4">4.2 THRU ALL</text>
<text x="11.3" y="63.3">A14</text>
<text x="19.3" y="63.3">703.85</text>
<text x="29.7" y="63.3">1264.87</text>
<text x="40" y="64.3">M8x1.25 - 6H THRU ALL</text>
<text x="46.4" y="62.2">6.8 THRU ALL</text>
<text x="65" y="63.3">A53</text>
<text x="73.1" y="63.3">739.74</text>
<text x="84.1" y="63.3">626.79</text>
<text x="93.7" y="64.3">M8x1.25 - 6H THRU ALL</text>
<text x="100.1" y="62.2">6.8 THRU ALL</text>
<text x="119" y="63.3">A75</text>
<text x="127" y="63.3">750.64</text>
<text x="138" y="63.3">484.68</text>
<text x="147.7" y="64.3">M8x1.25 - 6H THRU ALL</text>
<text x="154.1" y="62.2">6.8 THRU ALL</text>
<text x="173.3" y="63.3">C3</text>
<text x="182.3" y="63.3">540</text>
<text x="192.7" y="63.3">1280</text>
<text x="208.2" y="63.3">60 THRU ALL</text>
<text x="226.9" y="63.2">E11</text>
<text x="236.2" y="63.2">990</text>
<text x="247.2" y="63.2">850</text>
<text x="256" y="64.3">M5x0.8 - 6H THRU ALL</text>
<text x="261.8" y="62.1">4.2 THRU ALL</text>
<text x="11.3" y="70">A16</text>
<text x="19.3" y="70">625.91</text>
<text x="29.7" y="70">1309.88</text>
<text x="40" y="71.1">M8x1.25 - 6H THRU ALL</text>
<text x="46.4" y="69">6.8 THRU ALL</text>
<text x="65" y="70">A54</text>
<text x="73.1" y="70">749.99</text>
<text x="83.5" y="70">1260.97</text>
<text x="93.7" y="71.1">M8x1.25 - 6H THRU ALL</text>
<text x="100.1" y="69">6.8 THRU ALL</text>
<text x="119" y="70">A76</text>
<text x="127" y="70">755.63</text>
<text x="137.4" y="70">1417.52</text>
<text x="147.7" y="71.1">M8x1.25 - 6H THRU ALL</text>
<text x="154.1" y="69">6.8 THRU ALL</text>
<text x="173.3" y="70">C4</text>
<text x="182.3" y="70">620</text>
<text x="193.3" y="70">400</text>
<text x="208.2" y="70">60 THRU ALL</text>
<text x="226.9" y="70">E12</text>
<text x="236.2" y="70">990</text>
<text x="247.2" y="70">950</text>
<text x="256" y="71">M5x0.8 - 6H THRU ALL</text>
<text x="261.8" y="68.9">4.2 THRU ALL</text>
<text x="11.3" y="76.8">A21</text>
<text x="19.3" y="76.8">775.02</text>
<text x="30.3" y="76.8">760.38</text>
<text x="40" y="77.8">M8x1.25 - 6H THRU ALL</text>
<text x="46.4" y="75.7">6.8 THRU ALL</text>
<text x="65" y="76.8">A55</text>
<text x="73.1" y="76.8">755.78</text>
<text x="84.1" y="76.8">689.01</text>
<text x="93.7" y="77.8">M8x1.25 - 6H THRU ALL</text>
<text x="100.1" y="75.7">6.8 THRU ALL</text>
<text x="119" y="76.8">A77</text>
<text x="127" y="76.8">773.63</text>
<text x="137.4" y="76.8">1448.70</text>
<text x="147.7" y="77.8">M8x1.25 - 6H THRU ALL</text>
<text x="154.1" y="75.7">6.8 THRU ALL</text>
<text x="173.3" y="76.8">C5</text>
<text x="182.3" y="76.8">920</text>
<text x="192.7" y="76.8">1350</text>
<text x="208.2" y="76.8">60 THRU ALL</text>
<text x="227.5" y="76.7">F1</text>
<text x="234.7" y="76.7">432.90</text>
<text x="245.7" y="76.7">868.89</text>
<text x="255.4" y="77.8">M10x1.5 - 6H THRU ALL</text>
<text x="261.8" y="75.7">8.5 THRU ALL</text>
<text x="11.3" y="83.5">A23</text>
<text x="19.3" y="83.5">820.03</text>
<text x="30.3" y="83.5">838.32</text>
<text x="46.4" y="82.5">6.8 THRU ALL</text>
<text x="65" y="83.5">A56</text>
<text x="73.1" y="83.5">765.91</text>
<text x="84.1" y="83.5">711.11</text>
<text x="100.1" y="82.5">6.8 THRU ALL</text>
<text x="119" y="83.5">A78</text>
<text x="127" y="83.5">800.66</text>
<text x="137.4" y="83.5">1391.52</text>
<text x="154.1" y="82.5">6.8 THRU ALL</text>
<text x="173.3" y="83.5">C6</text>
<text x="182.3" y="83.5">960</text>
<text x="193.3" y="83.5">400</text>
<text x="208.2" y="83.5">60 THRU ALL</text>
<text x="227.5" y="83.5">F2</text>
<text x="234.7" y="83.5">432.90</text>
<text x="245.1" y="83.5">1082.89</text>
<text x="261.8" y="82.4">8.5 THRU ALL</text>
<text x="40" y="84.6">M8x1.25 - 6H THRU ALL</text>
<text x="46.4" y="89.2">6.8 THRU ALL</text>
<text x="93.7" y="84.6">M8x1.25 - 6H THRU ALL</text>
<text x="100.1" y="89.2">6.8 THRU ALL</text>
<text x="147.7" y="84.6">M8x1.25 - 6H THRU ALL</text>
<text x="154.1" y="89.2">6.8 THRU ALL</text>
<text x="207.9" y="89.2">2.5 THRU ALL</text>
<text x="255.4" y="84.5">M10x1.5 - 6H THRU ALL</text>
<text x="261.8" y="89.2">8.5 THRU ALL</text>
<text x="11.3" y="90.3">A25</text>
<text x="19.3" y="90.3">835.65</text>
<text x="30.3" y="90.3">725.37</text>
<text x="40" y="91.3">M8x1.25 - 6H THRU ALL</text>
<text x="46.4" y="96">6.8 THRU ALL</text>
<text x="65" y="90.3">A57</text>
<text x="73.1" y="90.3">769.09</text>
<text x="83.5" y="90.3">1198.17</text>
<text x="93.7" y="91.3">M8x1.25 - 6H THRU ALL</text>
<text x="100.1" y="96">6.8 THRU ALL</text>
<text x="119" y="90.3">A79</text>
<text x="127" y="90.3">818.66</text>
<text x="137.4" y="90.3">1422.70</text>
<text x="147.7" y="91.3">M8x1.25 - 6H THRU ALL</text>
<text x="154.1" y="96">6.8 THRU ALL</text>
<text x="173.4" y="90.3">D1</text>
<text x="180.8" y="90.3">221.45</text>
<text x="191.8" y="90.3">679.14</text>
<text x="202.1" y="91.3">M3x0.5 - 6H THRU ALL</text>
<text x="207.9" y="96">2.5 THRU ALL</text>
<text x="227.5" y="90.2">F3</text>
<text x="234.7" y="90.2">532.90</text>
<text x="245.7" y="90.2">868.89</text>
<text x="255.4" y="91.3">M10x1.5 - 6H THRU ALL</text>
<text x="261.8" y="95.9">8.5 THRU ALL</text>
<text x="11.3" y="97">A27</text>
<text x="19.3" y="97">880.65</text>
<text x="30.3" y="97">803.32</text>
<text x="40" y="98.1">M8x1.25 - 6H THRU ALL</text>
<text x="65" y="97">A58</text>
<text x="73.1" y="97">782.12</text>
<text x="83.5" y="97">1262.46</text>
<text x="93.7" y="98.1">M8x1.25 - 6H THRU ALL</text>
<text x="119" y="97">A80</text>
<text x="127" y="97">884.25</text>
<text x="138" y="97">925.89</text>
<text x="147.7" y="98.1">M8x1.25 - 6H THRU ALL</text>
<text x="173.4" y="97">D2</text>
<text x="180.8" y="97">240.09</text>
<text x="191.8" y="97">667.45</text>
<text x="202.1" y="98.1">M3x0.5 - 6H THRU ALL</text>
<text x="227.5" y="97">F4</text>
<text x="234.7" y="97">532.90</text>
<text x="245.1" y="97">1082.89</text>
<text x="255.4" y="98">M10x1.5 - 6H THRU ALL</text>
<text x="11.3" y="103.8">A32</text>
<text x="20.8" y="103.8">924</text>
<text x="31.8" y="103.8">280</text>
<text x="40" y="104.9">M8x1.25 - 6H THRU ALL</text>
<text x="46.4" y="102.7">6.8 THRU ALL</text>
<text x="65" y="103.8">A59</text>
<text x="73.1" y="103.8">804.99</text>
<text x="83.5" y="103.8">1356.24</text>
<text x="93.7" y="104.9">M8x1.25 - 6H THRU ALL</text>
<text x="100.1" y="102.7">6.8 THRU ALL</text>
<text x="119" y="103.8">A81</text>
<text x="127" y="103.8">884.25</text>
<text x="137.4" y="103.8">1025.89</text>
<text x="147.7" y="104.9">M8x1.25 - 6H THRU ALL</text>
<text x="154.1" y="102.7">6.8 THRU ALL</text>
<text x="173.4" y="103.8">D3</text>
<text x="180.8" y="103.8">341.04</text>
<text x="191.8" y="103.8">609.80</text>
<text x="202.1" y="104.9">M3x0.5 - 6H THRU ALL</text>
<text x="207.9" y="102.7">2.5 THRU ALL</text>
<text x="11.3" y="110.6">A33</text>
<text x="20.8" y="110.6">924</text>
<text x="31.8" y="110.6">332</text>
<text x="40" y="111.6">M8x1.25 - 6H THRU ALL</text>
<text x="46.4" y="109.5">6.8 THRU ALL</text>
<text x="65" y="110.6">A60</text>
<text x="73.1" y="110.6">810.77</text>
<text x="84.1" y="110.6">593.75</text>
<text x="93.7" y="111.6">M8x1.25 - 6H THRU ALL</text>
<text x="100.1" y="109.5">6.8 THRU ALL</text>
<text x="119" y="110.6">A82</text>
<text x="127" y="110.6">896.45</text>
<text x="138" y="110.6">660.44</text>
<text x="147.7" y="111.6">M8x1.25 - 6H THRU ALL</text>
<text x="154.1" y="109.5">6.8 THRU ALL</text>
<text x="173.4" y="110.6">D4</text>
<text x="180.8" y="110.6">360.84</text>
<text x="191.2" y="110.6">1336.53</text>
<text x="202.1" y="111.6">M3x0.5 - 6H THRU ALL</text>
<text x="207.9" y="109.5">2.5 THRU ALL</text>
<text x="11.3" y="117.3">A36</text>
<text x="20.8" y="117.3">960</text>
<text x="31.8" y="117.3">280</text>
<text x="40" y="118.4">M8x1.25 - 6H THRU ALL</text>
<text x="46.4" y="116.3">6.8 THRU ALL</text>
<text x="65" y="117.3">A61</text>
<text x="74.5" y="117.3">816</text>
<text x="83.5" y="117.3">1121.36</text>
<text x="93.7" y="118.4">M8x1.25 - 6H THRU ALL</text>
<text x="100.1" y="116.3">6.8 THRU ALL</text>
<text x="119" y="117.3">A83</text>
<text x="127" y="117.3">922.45</text>
<text x="138" y="117.3">705.47</text>
<text x="147.7" y="118.4">M8x1.25 - 6H THRU ALL</text>
<text x="154.1" y="116.3">6.8 THRU ALL</text>
<text x="173.4" y="117.3">D5</text>
<text x="180.8" y="117.3">360.46</text>
<text x="191.8" y="117.3">599.46</text>
<text x="202.1" y="118.4">M3x0.5 - 6H THRU ALL</text>
<text x="207.9" y="116.3">2.5 THRU ALL</text>
<text x="11.3" y="124.1">A37</text>
<text x="20.8" y="124.1">960</text>
<text x="31.8" y="124.1">332</text>
<text x="40" y="125.1">M8x1.25 - 6H THRU ALL</text>
<text x="46.4" y="123">6.8 THRU ALL</text>
<text x="65" y="124.1">A62</text>
<text x="73.1" y="124.1">828.83</text>
<text x="83.5" y="124.1">1234.65</text>
<text x="93.7" y="125.1">M8x1.25 - 6H THRU ALL</text>
<text x="100.1" y="123">6.8 THRU ALL</text>
<text x="119" y="124.1">A84</text>
<text x="127" y="124.1">927.63</text>
<text x="138" y="124.1">642.44</text>
<text x="147.7" y="125.1">M8x1.25 - 6H THRU ALL</text>
<text x="154.1" y="123">6.8 THRU ALL</text>
<text x="173.4" y="124.1">D6</text>
<text x="180.8" y="124.1">345.89</text>
<text x="191.2" y="124.1">1320.38</text>
<text x="202.1" y="125.1">M3x0.5 - 6H THRU ALL</text>
<text x="207.9" y="123">2.5 THRU ALL</text>
<text x="11.3" y="130.8">A39</text>
<text x="20.8" y="130.8">992</text>
<text x="31.2" y="130.8">1330</text>
<text x="40" y="131.9">M8x1.25 - 6H THRU ALL</text>
<text x="46.4" y="129.8">6.8 THRU ALL</text>
<text x="65" y="130.8">A63</text>
<text x="73.1" y="130.8">855.91</text>
<text x="85.5" y="130.8">867</text>
<text x="93.7" y="131.9">M8x1.25 - 6H THRU ALL</text>
<text x="100.1" y="129.8">6.8 THRU ALL</text>
<text x="119" y="130.8">A85</text>
<text x="127" y="130.8">953.63</text>
<text x="138" y="130.8">687.47</text>
<text x="147.7" y="131.9">M8x1.25 - 6H THRU ALL</text>
<text x="154.1" y="129.8">6.8 THRU ALL</text>
<text x="173.4" y="130.8">D7</text>
<text x="180.8" y="130.8">433.10</text>
<text x="191.2" y="130.8">1402.90</text>
<text x="202.1" y="131.9">M3x0.5 - 6H THRU ALL</text>
<text x="207.9" y="129.8">2.5 THRU ALL</text>
<text x="11.3" y="137.6">A40</text>
<text x="20.8" y="137.6">992</text>
<text x="31.2" y="137.6">1382</text>
<text x="46.4" y="136.5">6.8 THRU ALL</text>
<text x="65" y="137.6">A64</text>
<text x="73.1" y="137.6">861.17</text>
<text x="84.1" y="137.6">656.11</text>
<text x="100.1" y="136.5">6.8 THRU ALL</text>
<text x="119" y="137.6">A86</text>
<text x="127" y="137.6">955.28</text>
<text x="137.4" y="137.6">1239.32</text>
<text x="154.1" y="136.5">6.8 THRU ALL</text>
<text x="173.4" y="137.6">D8</text>
<text x="180.8" y="137.6">448.05</text>
<text x="191.2" y="137.6">1419.05</text>
<text x="207.9" y="136.5">2.5 THRU ALL</text>
<text x="40" y="138.7">M8x1.25 - 6H THRU ALL</text>
<text x="46.4" y="143.3">6.8 THRU ALL</text>
<text x="93.7" y="138.7">M8x1.25 - 6H THRU ALL</text>
<text x="100.1" y="143.3">6.8 THRU ALL</text>
<text x="147.7" y="138.7">M8x1.25 - 6H THRU ALL</text>
<text x="154.1" y="143.3">6.8 THRU ALL</text>
<text x="202.1" y="138.7">M3x0.5 - 6H THRU ALL</text>
<text x="207.9" y="143.3">4.2 THRU ALL</text>
<text x="11.3" y="144.4">A43</text>
<text x="20.2" y="144.4">1028</text>
<text x="31.2" y="144.4">1330</text>
<text x="40" y="145.4">M8x1.25 - 6H THRU ALL</text>
<text x="65" y="144.4">A65</text>
<text x="73.1" y="144.4">872.12</text>
<text x="83.5" y="144.4">1106.57</text>
<text x="93.7" y="145.4">M8x1.25 - 6H THRU ALL</text>
<text x="119" y="144.4">A87</text>
<text x="127" y="144.4">981.28</text>
<text x="137.4" y="144.4">1194.29</text>
<text x="147.7" y="145.4">M8x1.25 - 6H THRU ALL</text>
<text x="173.6" y="144.4">E1</text>
<text x="182.3" y="144.4">310</text>
<text x="192.7" y="144.4">1455</text>
<text x="202.1" y="145.4">M5x0.8 - 6H THRU ALL</text>
<text x="11.3" y="151.1">A44</text>
<text x="20.2" y="151.1">1028</text>
<text x="31.2" y="151.1">1382</text>
<text x="40" y="152.2">M8x1.25 - 6H THRU ALL</text>
<text x="46.4" y="150.1">6.8 THRU ALL</text>
<text x="65" y="151.1">A66</text>
<text x="73.1" y="151.1">875.74</text>
<text x="83.5" y="151.1">1157.84</text>
<text x="93.7" y="152.2">M8x1.25 - 6H THRU ALL</text>
<text x="100.1" y="150.1">6.8 THRU ALL</text>
<text x="119" y="151.1">A88</text>
<text x="127" y="151.1">986.46</text>
<text x="137.4" y="151.1">1257.32</text>
<text x="147.7" y="152.2">M8x1.25 - 6H THRU ALL</text>
<text x="154.1" y="150.1">6.8 THRU ALL</text>
<text x="173.6" y="151.1">E2</text>
<text x="182.3" y="151.1">310</text>
<text x="192.7" y="151.1">1540</text>
<text x="202.1" y="152.2">M5x0.8 - 6H THRU ALL</text>
<text x="207.9" y="150.1">4.2 THRU ALL</text>
<text x="11.3" y="157.9">A45</text>
<text x="19.3" y="157.9">594.10</text>
<text x="29.7" y="157.9">1350.97</text>
<text x="40" y="158.9">M8x1.25 - 6H THRU ALL</text>
<text x="46.4" y="156.8">6.8 THRU ALL</text>
<text x="65" y="157.9">A67</text>
<text x="73.1" y="157.9">877.38</text>
<text x="83.5" y="157.9">1317.46</text>
<text x="93.7" y="158.9">M8x1.25 - 6H THRU ALL</text>
<text x="100.1" y="156.8">6.8 THRU ALL</text>
<text x="119" y="157.9">A89</text>
<text x="126.4" y="157.9">1012.46</text>
<text x="137.4" y="157.9">1212.29</text>
<text x="147.7" y="158.9">M8x1.25 - 6H THRU ALL</text>
<text x="154.1" y="156.8">6.8 THRU ALL</text>
<text x="173.6" y="157.9">E3</text>
<text x="182.3" y="157.9">488</text>
<text x="192.7" y="157.9">1482</text>
<text x="202.1" y="158.9">M5x0.8 - 6H THRU ALL</text>
<text x="207.9" y="156.8">4.2 THRU ALL</text>
<text x="75.6" y="176.6">0.8</text>
<text x="75.7" y="182">6.3</text>
<text x="77" y="187.1">25</text>
<text x="75.5" y="192">100</text>
<text x="76.4" y="202.2">Angle</text>
<text x="78.2" y="204.3">1</text>
</g>
</svg>
